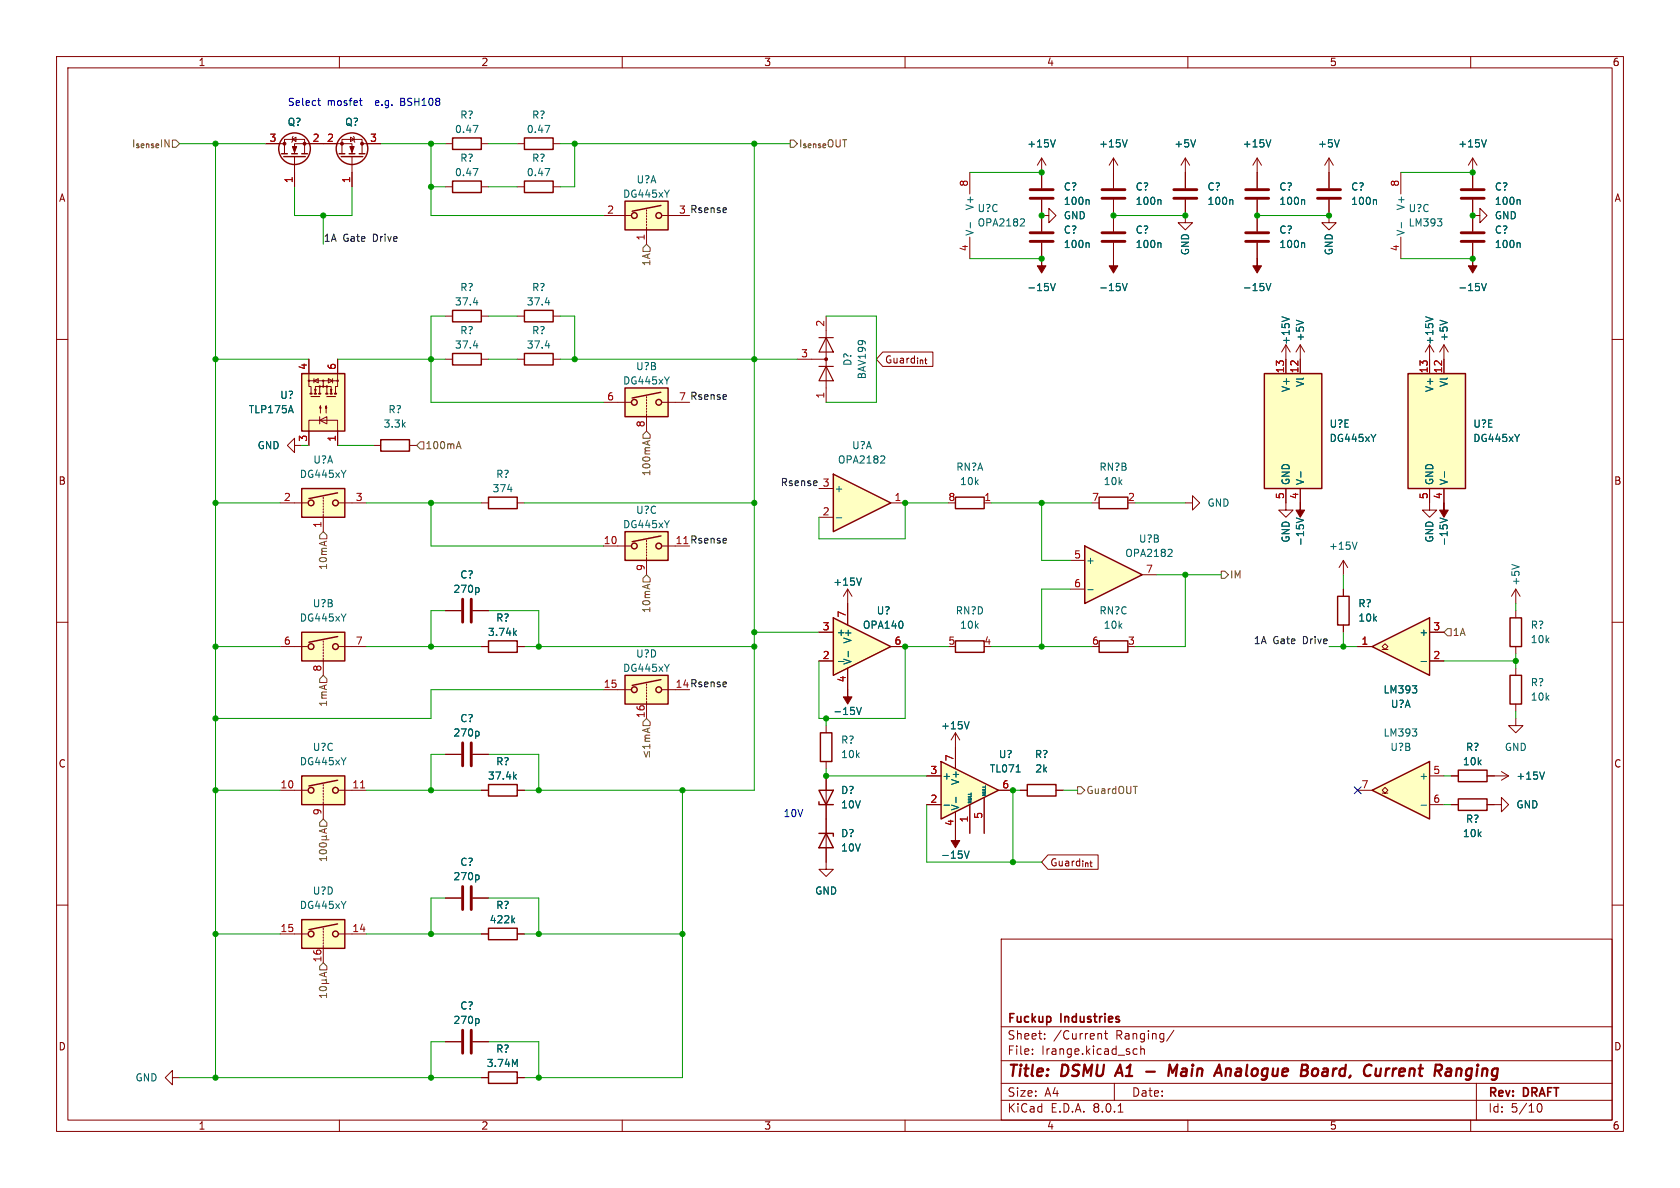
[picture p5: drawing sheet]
<svg xmlns="http://www.w3.org/2000/svg" width="297mm" height="210mm" viewBox="0 0 297 210" stroke-linecap="round" stroke-linejoin="round" font-family="sans-serif">
<g fill="none" stroke="#840000" stroke-width=".18">
<path d="M10 10h277v190h-277zM12 12h273v186h-273zM60 10v2M110 10v2M160 10v2M210 10v2M260 10v2M10 60h2M285 60h2M10 110h2M285 110h2M10 160h2"/>
<path d="M285 160h2M177 166h108v32h-108zM60 198v2M110 198v2M160 198v2M177 194.5h108M177 191.5h108M177 187.5h108M177 181.5h108M182.5 186.3v.1M182.5 185.5v.1M184.7 183.6v.1"/>
<path d="M184.7 182.8v.1M194.3 182.7l.4 .1v.1v.8M195.2 182.7h.6M195.5 182.2v1.3l.3 .2M197 191.5v3M197.7 196.6h.8M200.5 186.3h.5M200.5 185.5h.5M201.7 185.5l.2-.1 .3 .1 .1 .9M201.7 184.9v1.5M207.5 182.1l-1.3 2M210 198v2"/>
<path d="M260 198v2M261 191.5v6.5M271.7 195.7l.2-.5 .2-.1a.8 .8 0 0 1 .5 .7 .8 .8 0 0 1-.5 .8l-.2-.1-.2-.5"/>
</g>
<path d="M198 188.2l-.9 2M202.6 189.4h1.6M206.5 190.2l.3-2 .5 1.4 .8-1.4-.2 2M216.8 188.9l-.2 1.3M217.4 188.9l-.6 .2M232.1 189.1a.52 .52 0 0 1 .5-.2 .52 .52 0 0 1 .4 .4v.5a.55 .55 0 0 1-.6 .4 .55 .55 0 0 1-.5-.4zM244 190l-.3 .2M244.1 188.9l-.1 1.3M245.1 188.9l-.2 1.3M245.5 188.9l-.5 .4M257.5 189.1a.49 .49 0 0 1 .9 .1l-.1 1M257.6 188.9l-.2 1.3" fill="none" stroke="#840000" stroke-width=".4"/>
<path d="M110.5 119.4h7.6v5.1h-7.6z" fill="#ffffc2"/>
<g fill="none" stroke="#840000" stroke-width=".25">
<path d="M110.5 119.4h7.6v5.1h-7.6zM116.8 120.1l-5 1.1"/>
<circle cx="112.1" cy="121.9" r=".51"/>
<circle cx="116.5" cy="121.9" r=".51"/>
</g>
<path d="M252.7 61l-.7 1.2M252.7 61v2.5M252.7 61l.8 1.2M106.7 121.9h4.8M114.3 120.9v.3M114.3 121.4v.3M114.3 121.9v.3M114.3 122.4v.3M114.3 122.9v.3M114.3 123.4v.3M114.3 124v3M117.1 121.9h2.3" fill="none" stroke="#840000" stroke-width=".18"/>
<path d="M252 56l1.3 .4M118.3 117.4l-.4 .7" fill="none" stroke="#006464" stroke-width=".18"/>
<path d="M248.9 66h10.2v20.4h-10.2z" fill="#ffffc2"/>
<path d="M248.9 66h10.2v20.4h-10.2zM86.4 113.3h5v2h-5zM236.5 105.4h2v5.1h-2zM86.4 138.7h5v2h-5zM86.4 164.1h5v2h-5z" fill="none" stroke="#840000" stroke-width=".25"/>
<g fill="none" stroke="#840000" stroke-width=".18">
<path d="M252.7 63.5v2.5M255.3 61v5M255.3 61l-.8 1.2M255.3 61l.7 1.2M209.5 88.9h1.3v-1.3l1.3 1.3-1.3 1.3v-1.3M237.5 99.1l-.8 1.2M237.5 99.1v2.5M237.5 99.1l.8 1.2M252.7 86.4v3.8h1.3l-1.3 1.2-1.2-1.2h1.2M255.3 86.4v2.5M78.7 108h2.8M83.6 108h2.8"/>
<path d="M85.1 114.3h1.3M91.4 114.3h1.3M237.5 104.1v1.3M237.5 110.5v1.3M268 104.1l-.8 1.3M268 104.1v2.6M268 104.1l.7 1.3M85.1 139.7h1.3M91.4 139.7h1.3M78.7 158.8h2.8M83.6 158.8h2.8M85.1 165.1h1.3"/>
<path d="M91.4 165.1h1.3M78.7 184.2h2.8M83.6 184.2h2.8"/>
</g>
<g fill="none" stroke="#006464" stroke-width=".18">
<path d="M254.6 56.6l1.2 .4M268.6 76.8l-.4 .6M239.9 95.8l-.4 1.3M254.6 91.6l1.2 .4-1.2 .4M255.4 83.4v1M267.3 99.8l1.2 .4M84.5 103.9l.2 .2v.4l-.2 .2M90.9 111.9l.4 .4M91.3 111.5l-.5 .5M90.9 137.3l.4 .4M91.3 136.9l-.5 .5M84.5 154.7l.2 .2v.4l-.2 .2"/>
<path d="M90.6 162.7l.4 .4M91 162.3l-.5 .5M84.5 180.1l.2 .2v.4l-.2 .2"/>
</g>
<path d="M81.8 105.9v4.1M83.3 105.9v4.1M81.8 156.7v4.1M83.3 156.7v4.1M81.8 182.1v4.1M83.3 182.1v4.1" fill="none" stroke="#840000" stroke-width=".51"/>
<path d="M255.3 88.9v1.3h.7l-.7 1.2-.8-1.2h.8z" fill="#840000" stroke="#840000" stroke-width=".18"/>
<path d="M53.3 162.6h7.7v5h-7.7z" fill="#ffffc2"/>
<g fill="none" stroke="#840000" stroke-width=".25">
<path d="M53.3 162.6h7.7v5h-7.7zM59.7 163.3l-5.1 1"/>
<circle cx="55" cy="165.1" r=".51"/>
<circle cx="59.3" cy="165.1" r=".51"/>
</g>
<g fill="none" stroke="#840000" stroke-width=".18">
<path d="M222.2 27.9l-.7 1.3M222.2 27.9v2.6M222.2 27.9l.8 1.3M234.9 27.9v5.4M234.9 35.3v2.8M234.9 27.9l-.7 1.3M234.9 27.9l.8 1.3M247.6 30.5v3.8M260.3 38.1v2.8M247.6 41.9v3.8M260.3 42.9v2.8M78.7 133.4h2.8"/>
<path d="M83.6 133.4h2.8M49.5 165.1h4.9M57.1 164.1v.2M57.1 164.6v.2M57.1 165.1v.3M57.1 165.6v.3M57.1 166.1v.3M57.1 166.6v.3M57.1 167.1v3.1M59.9 165.1h4.9"/>
</g>
<path d="M224.7 24.7l-.5 1.3M236.8 24.7l-.5 1.3M243.2 35.3l.1 .2v.6M247.7 39.3v1M254.1 38.7h.8l-.4 .5M254.8 39.3v.5M261.9 50.1l.4 1.3 .5-1.3M268.6 42.9l.1 .2v.7M84.5 129.3l.2 .2v.4l-.2 .2M61.2 159.3l-.5 .7" fill="none" stroke="#006464" stroke-width=".18"/>
<path d="M232.9 35.1h4.1M232.9 33.5h4.1M258.3 42.7h4.1M258.3 41.1h4.1M81.8 131.3v4.1M83.3 131.3v4.1" fill="none" stroke="#840000" stroke-width=".51"/>
<path d="M260.3 45.7v1.3h.8l-.8 1.3-.7-1.3h.7z" fill="#840000" stroke="#840000" stroke-width=".18"/>
<path d="M110.5 94h7.6v5.1h-7.6z" fill="#ffffc2"/>
<g fill="none" stroke="#840000" stroke-width=".25">
<path d="M80 54.9h5.1v2h-5.1zM80 62.5h5.1v2h-5.1zM86.4 87.9h5v2h-5zM110.5 94h7.6v5.1h-7.6zM116.8 94.7l-5 1.1"/>
<circle cx="112.1" cy="96.5" r=".51"/>
<circle cx="116.5" cy="96.5" r=".51"/>
</g>
<g fill="none" stroke="#840000" stroke-width=".18">
<path d="M222.2 38.1v2.8M260.3 35.3v2.8h1.3v-1.3l1.3 1.3-1.3 1.3v-1.3M260.3 27.9l-.7 1.3M260.3 27.9v5.4M260.3 27.9l.8 1.3M78.7 55.9h1.3M85.1 55.9h1.3M222.2 42.9v2.8M78.7 63.5h1.3M85.1 63.5h1.3M85.1 88.9h1.3M91.4 88.9h1.3"/>
<path d="M106.7 96.5h4.8M114.3 95.5v.3M114.3 96v.3M114.3 96.5v.3M114.3 97v.3M114.3 97.5v.3M114.3 98v.3M114.3 98.6v3M117.1 96.5h2.3M264.2 137.2h2.5M265.4 136.4l1.3 .8M266.7 137.2l-1.3 .7"/>
</g>
<path d="M262.8 24.7l-.5 1.3M268.6 35.3l.1 .2v.6M83.7 53.5h.8M230.5 42.9l.1 .2v.7M83.7 61.1h.8M89.7 86.5h.8M118.3 92l-.4 .7M151.4 125l.5 1.3 .4-1.3M273 136.5l-.4 1.2" fill="none" stroke="#006464" stroke-width=".18"/>
<path d="M258.3 35.1h4.1M258.3 33.5h4.1M220.2 42.7h4.1M220.2 41.1h4.1" fill="none" stroke="#840000" stroke-width=".51"/>
<path d="M149.9 121.9v1.3h.7l-.7 1.3-.8-1.3h.8z" fill="#840000" stroke="#840000" stroke-width=".18"/>
<path d="M242.6 114.3l10.1-5.1v10.2z" fill="#ffffc2"/>
<path d="M242.6 114.3l10.1-5.1v10.2z" fill="none" stroke="#840000" stroke-width=".25"/>
<path d="M240 114.3h2.6M244.3 114.8h.6l-.6-.5 .6-.5 .5 .5-.5 .5h.5M252.7 116.8h2.6M252.7 111.8h2.6" fill="none" stroke="#840000" stroke-width=".18"/>
<path d="M251.2 116.9h1M249.7 121.2h.8l-.5 .5M250.4 121.8v.6" fill="none" stroke="#006464" stroke-width=".18"/>
<path d="M242.6 139.7l10.1-5.1v10.2z" fill="#ffffc2"/>
<path d="M181.6 138.7h5.1v2h-5.1zM242.6 139.7l10.1-5.1v10.2z" fill="none" stroke="#840000" stroke-width=".25"/>
<path d="M180.3 139.7h1.3M186.7 139.7h1.3M240 139.7h2.6M252.7 137.2h2.6M244.3 140.2h.6l-.6-.5 .6-.5 .5 .5-.5 .5h.5M252.7 142.2h2.6" fill="none" stroke="#840000" stroke-width=".18"/>
<path d="M249.7 128.8h.8l-.5 .5M250.4 129.5v.5M251.2 142.3h1" fill="none" stroke="#006464" stroke-width=".18"/>
<path d="M147.3 109.2l10.2 5.1-10.2 5.1z" fill="#ffffc2"/>
<path d="M147.3 109.2l10.2 5.1-10.2 5.1zM194.3 113.3h5.1v2h-5.1z" fill="none" stroke="#840000" stroke-width=".25"/>
<path d="M144.8 116.8h2.5M144.8 111.8h2.5M149.9 106.7v3.8M149.9 118.1v3.8M157.5 114.3h2.5" fill="none" stroke="#840000" stroke-width=".18"/>
<path d="M148.2 116.9h1M150 115.1v1" fill="none" stroke="#006464" stroke-width=".18"/>
<path d="M191.8 96.5l10.1 5.1-10.1 5.1z" fill="#ffffc2"/>
<path d="M191.8 96.5l10.1 5.1-10.1 5.1zM168.9 113.3h5.1v2h-5.1zM267 119.4h2v5.1h-2zM267 109.2h2v5.1h-2zM144.8 139.7h2.5l-1.3 2.5zM145 129.5h2.1v5.1h-2.1zM257.8 136.1h5.1v2.1h-5.1zM144.8 147.3h2.5v.5M144.8 141.7v.5h2.5M146 147.3l1.3 2.6h-2.5zM257.8 141.2h5.1v2.1h-5.1zM86.4 189.5h5v2h-5z" fill="none" stroke="#840000" stroke-width=".25"/>
<g fill="none" stroke="#840000" stroke-width=".18">
<path d="M234.9 38.1v1.3h1.3l-1.3 1.2-1.2-1.2h1.2M189.2 99.1h2.6M149.9 104.1l-.8 1.3M149.9 104.1v2.6M149.9 104.1l.7 1.3M189.2 104.1h2.6M201.9 101.6h2.6M268 108v1.2M268 114.3v1.3M268 118.1v1.3M146 137.2v16.5h1.3l-1.3 1.2-1.2-1.2h1.2M146 128.3v1.2"/>
<path d="M146 134.6v1.3M256.5 137.2h1.3M262.9 137.2h1.3M268 127v1.3h1.2l-1.2 1.2-1.3-1.2h1.3M268 124.5v1.2M256.5 142.2h1.3M262.9 142.2h2.5v1.3l1.3-1.3-1.3-1.2v1.2M30.5 190.5v-1.3l-1.3 1.3 1.3 1.3v-1.3h1.2M85.1 190.5h1.3M91.4 190.5h1.3"/>
</g>
<path d="M207 97.1l.2 .2v.3l-.8 .8h.8M152.3 102.2l-.4 1.2M192.3 104.2h1M170.5 150.4l.4 1.3 .4-1.3M91 188.2l.4-.9v1.2" fill="none" stroke="#006464" stroke-width=".18"/>
<path d="M168.9 147.3v1.3h.8l-.8 1.3-.8-1.3h.8z" fill="#840000" stroke="#840000" stroke-width=".18"/>
<path d="M166.4 134.6l10.1 5.1-10.1 5.1z" fill="#ffffc2"/>
<path d="M166.4 134.6l10.1 5.1-10.1 5.1z" fill="none" stroke="#840000" stroke-width=".25"/>
<path d="M229.9 61l-.8 1.2M229.9 61v2.5M229.9 61l.7 1.2M163.8 137.2h2.6M168.9 129.5v6.4M168.9 129.5l-.8 1.3M168.9 129.5l.8 1.3M176.5 139.7h2.6M163.8 142.2h2.6M168.9 143.5v3.8M171.4 142.2v5.1M174 141v6.3" fill="none" stroke="#840000" stroke-width=".18"/>
<g fill="none" stroke="#006464" stroke-width=".18">
<path d="M229.2 56.6l1.2 .4M229.2 91.6l1.2 .4-1.2 .4M171.3 127.6l-.4 1.2M173.7 139.8h.4M173.7 139.6h.5M173.7 139.1h.5M179.6 136.5h.8M166.9 142.3h1M169 140.9v1M171.2 141.6h.5l-.5 .3h.5M171.2 141.4h.4M171.2 141.1h.4"/>
<path d="M171.2 140.8h.5M171.2 140.4h.5M173.7 140.3h.5l-.5 .3h.5M173.7 140.1h.4"/>
</g>
<path d="M229.9 88.9v1.3h.7l-.7 1.2-.8-1.2h.8z" fill="#840000" stroke="#840000" stroke-width=".18"/>
<path d="M53.3 137.2h7.7v5h-7.7z" fill="#ffffc2"/>
<g fill="none" stroke="#840000" stroke-width=".25">
<path d="M53.3 137.2h7.7v5h-7.7zM59.7 137.9l-5.1 1"/>
<circle cx="55" cy="139.7" r=".51"/>
<circle cx="59.3" cy="139.7" r=".51"/>
</g>
<path d="M49.5 139.7h4.9M57.1 138.7v.2M57.1 139.2v.2M57.1 139.7v.3M59.9 139.7h4.9M57.1 140.2v.3M57.1 140.7v.3M57.1 141.2v.3M57.1 141.7v3.1" fill="none" stroke="#840000" stroke-width=".18"/>
<path d="M63.7 139.3h.8" fill="none" stroke="#a90000" stroke-width=".18"/>
<path d="M61.2 133.9l-.5 .7" fill="none" stroke="#006464" stroke-width=".18"/>
<path d="M223.5 66h10.2v20.4h-10.2z" fill="#ffffc2"/>
<path d="M223.5 66h10.2v20.4h-10.2z" fill="none" stroke="#840000" stroke-width=".25"/>
<path d="M227.3 61v5M227.3 61l-.7 1.2M227.3 61l.8 1.2M229.9 63.5v2.5M227.3 86.4v3.8h1.3l-1.3 1.2-1.2-1.2h1.2M229.9 86.4v2.5" fill="none" stroke="#840000" stroke-width=".18"/>
<path d="M226.6 56l1.3 .4M243.2 76.8l-.4 .6M230 83.4v1" fill="none" stroke="#006464" stroke-width=".18"/>
<path d="M53.3 111.8h7.7v5h-7.7z" fill="#ffffc2"/>
<g fill="none" stroke="#840000" stroke-width=".25">
<path d="M53.3 111.8h7.7v5h-7.7zM59.7 112.5l-5.1 1"/>
<circle cx="55" cy="114.3" r=".51"/>
<circle cx="59.3" cy="114.3" r=".51"/>
</g>
<path d="M49.5 114.3h4.9M57.1 113.3v.2M57.1 113.8v.2M57.1 114.3v.3M57.1 114.8v.3M57.1 115.3v.3M57.1 115.8v.3M57.1 116.3v3.1M59.9 114.3h4.9" fill="none" stroke="#840000" stroke-width=".18"/>
<path d="M61.2 108.5l-.5 .7" fill="none" stroke="#006464" stroke-width=".18"/>
<path d="M110.5 68.6h7.6v5.1h-7.6z" fill="#ffffc2"/>
<g fill="none" stroke="#840000" stroke-width=".25">
<path d="M110.5 68.6h7.6v5.1h-7.6zM116.8 69.3l-5 1.1"/>
<circle cx="112.1" cy="71.1" r=".51"/>
<circle cx="116.5" cy="71.1" r=".51"/>
</g>
<path d="M146 55.9v15.2M106.7 71.1h4.8M114.3 70.1v.3M114.3 70.6v.3M114.3 71.1v.3M114.3 71.6v.3M114.3 72.1v.3M114.3 72.6v.3M114.3 73.2v3M117.1 71.1h4.8M141 63.5h5" fill="none" stroke="#840000" stroke-width=".18"/>
<path d="M118.3 66.6l-.4 .7" fill="none" stroke="#006464" stroke-width=".18"/>
<path d="M144.8 59.7h2.5M146 59.7l1.3 2.5h-2.5zM144.8 64.8h2.5M146 64.8l1.3 2.5h-2.5z" fill="none" stroke="#840000" stroke-width=".2"/>
<circle cx="146" cy="63.5" r=".25" fill="#840000" stroke="#840000" stroke-width=".18"/>
<path d="M110.5 35.6h7.6v5h-7.6z" fill="#ffffc2"/>
<g fill="none" stroke="#840000" stroke-width=".25">
<path d="M92.7 32h5.1v2h-5.1zM92.7 24.4h5.1v2h-5.1zM110.5 35.6h7.6v5h-7.6zM116.8 36.3l-5 1"/>
<circle cx="112.1" cy="38.1" r=".51"/>
<circle cx="116.5" cy="38.1" r=".51"/>
</g>
<g fill="none" stroke="#840000" stroke-width=".18">
<path d="M91.4 33h1.3M91.4 25.4h1.3M97.8 33h1.3M97.8 25.4h1.3M106.7 38.1h4.8M114.3 37.1v.2M114.3 37.6v.2M114.3 38.1v.3M114.3 38.6v.3M114.3 39.1v.3M114.3 39.6v.3M117.1 38.1h4.8"/>
<path d="M196.8 27.9l-.7 1.3M196.8 27.9v5.4M196.8 35.3v5.6M196.8 27.9l.8 1.3M114.3 40.1v3.1M196.8 42.9v2.8"/>
</g>
<path d="M96.3 29.8h.9l-.6 1.3M96.3 22.2h.9l-.6 1.2M118.3 33.6l-.4 .7M199.3 24.7l-.5 1.3M205.1 35.3l.1 .2v.6M205.1 42.9l.1 .2v.7" fill="none" stroke="#006464" stroke-width=".18"/>
<path d="M194.8 35.1h4.1M194.8 33.5h4.1M194.8 42.7h4.1M194.8 41.1h4.1" fill="none" stroke="#840000" stroke-width=".51"/>
<path d="M53.3 86.4h7.7v5h-7.7z" fill="#ffffc2"/>
<g fill="none" stroke="#840000" stroke-width=".25">
<path d="M53.3 86.4h7.7v5h-7.7zM59.7 87.1l-5.1 1"/>
<circle cx="55" cy="88.9" r=".51"/>
<circle cx="59.3" cy="88.9" r=".51"/>
</g>
<path d="M52.1 78.7v-1.2l-1.3 1.2 1.3 1.3v-1.3h1.2M49.5 88.9h4.9M57.1 87.9v.2M57.1 88.4v.2M57.1 88.9v.3M57.1 89.4v.3M57.1 89.9v.3M57.1 90.4v.3M57.1 90.9v3.1M59.9 88.9h4.9" fill="none" stroke="#840000" stroke-width=".18"/>
<path d="M61.2 83.1l-.5 .7" fill="none" stroke="#006464" stroke-width=".18"/>
<path d="M53.3 66h7.7v10.2h-7.7z" fill="#ffffc2"/>
<g fill="none" stroke="#840000" stroke-width=".25">
<path d="M49.8 27.2h1M50.2 27.7h3.8M51.6 27.2h1M53.3 27.2h1.1M59.9 27.2h1.1M60.3 27.7h3.8M61.7 27.2h1M63.5 27.2h1M53.3 66h7.7v10.2h-7.7zM67.3 77.7h5.1v2.1h-5.1z"/>
<circle cx="52.1" cy="26.3" r="2.79"/>
<circle cx="62.2" cy="26.3" r="2.79"/>
</g>
<g fill="none" stroke="#840000" stroke-width=".18">
<path d="M47 25.4h3.3M50.3 27.2v-2.6h3.5v2.6M51.7 24.6l.6-.3v.7zM51.8 24.1l-.1 .2v.7l-.1 .1M52.1 27.2v-1.8h10.1v1.8M52.1 27.7v5.3M60.5 27.2v-2.6h3.5v2.6M62 24.3l.6 .3-.6 .4zM62.2 27.7v5.3M62.5 24.1l.1 .2v.7l.1 .1M64 25.4h3.3M171.4 30.5v3.8"/>
<path d="M184.1 38.1h1.3v-1.3l1.3 1.3-1.3 1.3v-1.3M184.1 27.9l-.7 1.3M184.1 27.9v5.4M184.1 35.3v5.6M184.1 27.9l.8 1.3M222.2 30.5v2.8M222.2 35.3v2.8M171.4 41.9v3.8M184.1 42.9v2.8M54.6 78.7v-4.4h5.1v4.4M54.6 63.5v4.8h.4v1.2M54.6 67.3h5.1"/>
<path d="M55.5 67.3l.8-.4v.8zM55.5 66.9v.8M55.6 68.8h.3l-.1 .5zM56.5 68.3h-.7v1.2M56.5 74.3l1.3-.6v1.2zM56.5 69.5v-1.2h1.3v1.2M56.5 73.7v1.2M56.6 71.8l.2 .3h-.3l.1-.3v1.2M57.1 67.3v1M57.7 71.8l.1 .3h-.3l.2-.3v1.2M57.8 68.3h.7v1.2M58 66.9l.8 .4-.8 .4z"/>
<path d="M58.4 68.8h.3l-.2 .5zM58.8 66.9v.8M59.7 63.5v4.8h-.4v1.2M66 78.7h1.3M72.4 78.7h1.3"/>
<circle cx="54.6" cy="67.3" r=".13"/>
<circle cx="56.5" cy="68.3" r=".13"/>
<circle cx="57.1" cy="67.3" r=".13"/>
<circle cx="57.1" cy="68.3" r=".13"/>
<circle cx="57.8" cy="68.3" r=".13"/>
<circle cx="59.7" cy="67.3" r=".13"/>
</g>
<path d="M55 70.1h1.5M57.8 70.1h1.5" fill="none" stroke="#840000" stroke-width=".2"/>
<path d="M54.9 69.6h.2M55.6 69.6h.3M56.4 69.6h.2M57.7 69.6h.2M58.4 69.6h.3M59.2 69.6h.2" fill="none" stroke="#840000" stroke-width=".36"/>
<path d="M182.1 35.1h4.1M182.1 33.5h4.1M220.2 35.1h4.1M220.2 33.5h4.1M182.1 42.7h4.1M182.1 41.1h4.1" fill="none" stroke="#840000" stroke-width=".51"/>
<path d="M171.5 39.3v1M180.9 38.7l.2 .2v.3l-.8 .7h.8M186.6 24.7l-.5 1.3M192.4 35.3l.1 .2v.6M230.5 35.3l.1 .2v.6M185.7 50.1l.4 1.3 .5-1.3M192.4 42.9l.1 .2v.7M198.4 50.1l.4 1.3 .5-1.3" fill="none" stroke="#006464" stroke-width=".18"/>
<g fill="#840000" stroke="#840000" stroke-width=".18">
<path d="M51.7 25.9h.8l-.4 1z"/>
<path d="M184.1 45.7v1.3h.8l-.8 1.3-.7-1.3h.7z"/>
<path d="M196.8 45.7v1.3h.8l-.8 1.3-.7-1.3h.7z"/>
<path d="M61.8 25.9h.8l-.4 1z"/>
<circle cx="53.8" cy="25.4" r=".25"/>
<circle cx="50.3" cy="25.4" r=".25"/>
<circle cx="60.5" cy="25.4" r=".25"/>
<circle cx="64" cy="25.4" r=".25"/>
</g>
<path d="M147.3 83.8l10.2 5.1-10.2 5.1z" fill="#ffffc2"/>
<path d="M80 24.4h5.1v2h-5.1zM80 32h5.1v2h-5.1zM92.7 54.9h5.1v2h-5.1zM92.7 62.5h5.1v2h-5.1zM147.3 83.8l10.2 5.1-10.2 5.1zM168.9 87.9h5.1v2h-5.1zM194.3 87.9h5.1v2h-5.1z" fill="none" stroke="#840000" stroke-width=".25"/>
<g fill="none" stroke="#840000" stroke-width=".18">
<path d="M47 25.4h2.5M52.1 30.5v2.5M54.6 25.4h5.1M62.2 30.5v2.5M64.8 25.4h2.5M78.7 25.4h1.3M78.7 33h1.3M85.1 25.4h1.3M85.1 33h1.3M184.1 30.5v2.8M184.1 35.3v5.6M196.8 30.5v2.8"/>
<path d="M196.8 35.3v5.6M209.5 35.3v4.1h1.3l-1.3 1.2-1.2-1.2h1.2M209.5 27.9l-.7 1.3M209.5 27.9v5.4M209.5 27.9l.8 1.3M222.2 30.5v2.8M222.2 35.3v5.6M234.9 30.5v2.8M234.9 35.3v2.8M260.3 30.5v2.8M260.3 35.3v5.6M91.4 55.9h1.3"/>
<path d="M97.8 55.9h1.3M184.1 42.9v2.8M196.8 42.9v2.8M222.2 42.9v2.8M260.3 42.9v2.8M54.6 63.5v2.5M54.6 76.2v2.5M59.7 63.5v2.5M59.7 76.2v2.5M91.4 63.5h1.3M97.8 63.5h1.3M156.1 62.2h8.8v2.6h-8.8l-1.2-1.3z"/>
<path d="M227.3 63.5v2.5M229.9 63.5v2.5M252.7 63.5v2.5M255.3 63.5v2.5M144.8 91.4h2.5M144.8 86.4h2.5M157.5 88.9h2.5M174 88.9h1.3M227.3 86.4v2.5M229.9 86.4v2.5M252.7 86.4v2.5M255.3 86.4v2.5"/>
<path d="M78.7 108h2.8M83.6 108h2.8M85.1 114.3h1.3M91.4 114.3h1.3M144.8 116.8h2.5M144.8 111.8h2.5M149.9 106.7v3.8M149.9 118.1v3.8M157.5 114.3h2.5M237.5 104.1v1.3M237.5 110.5v1.3M240 114.3h2.6"/>
<path d="M252.7 116.8h2.6M252.7 111.8h2.6M78.7 133.4h2.8M83.6 133.4h2.8M85.1 139.7h1.3M91.4 139.7h1.3M146 137.2v2.5M163.8 137.2h2.6M168.9 132.1v3.8M176.5 139.7h2.6M180.3 139.7h1.3M186.7 139.7h1.3"/>
<path d="M256.5 137.2h1.3M262.9 137.2h1.3M78.7 158.8h2.8M83.6 158.8h2.8M146 142.2v5.1M146 149.9v2.5M163.8 142.2h2.6M168.9 143.5v3.8M171.4 142.2v5.1M174 141v6.3M185.3 151.1h8.8v2.6h-8.8l-1.2-1.3zM256.5 142.2h1.3"/>
<path d="M262.9 142.2h1.3M85.1 165.1h1.3M91.4 165.1h1.3M78.7 184.2h2.8M83.6 184.2h2.8M85.1 190.5h1.3M91.4 190.5h1.3"/>
</g>
<g fill="none" stroke="#006464" stroke-width=".18">
<path d="M83.6 22.2h.9l-.6 1.2M83.6 29.8h.9l-.6 1.3M186.6 24.7l-.5 1.3M192.4 35.3l.1 .2v.6M199.3 24.7l-.5 1.3M205.1 35.3l.1 .2v.6M211.4 24.7l-.5 1.3M217.8 35.3l.1 .2v.6M224.7 24.7l-.5 1.3M230.5 35.3l.1 .2v.6M236.8 24.7l-.5 1.3M243.2 35.3l.1 .2v.6"/>
<path d="M262.8 24.7l-.5 1.3M268.6 35.3l.1 .2v.6M96.4 53.5h.8M185.7 50.1l.4 1.3 .5-1.3M192.4 42.9l.1 .2v.7M198.4 50.1l.4 1.3 .5-1.3M205.1 42.9l.1 .2v.7M223.8 50.1l.4 1.3 .5-1.3M226.6 56l1.3 .4M229.2 56.6l1.2 .4M230.5 42.9l.1 .2v.7M252 56l1.3 .4"/>
<path d="M254.6 56.6l1.2 .4M261.9 50.1l.4 1.3 .5-1.3M268.6 42.9l.1 .2v.7M96.4 61.1h.8M243.2 76.8l-.4 .6M268.6 76.8l-.4 .6M147.8 91.5h1M156.2 80.6l.2 .2v.3l-.8 .8h.8M229.2 91.6l1.2 .4-1.2 .4M230 83.4v1M254.6 91.6l1.2 .4-1.2 .4M255.4 83.4v1"/>
<path d="M84.5 103.9l.2 .2v.4l-.2 .2M90.9 111.9l.4 .4M91.3 111.5l-.5 .5M148.2 116.9h1M150 115.1v1M152.3 102.2l-.4 1.2M251.2 116.9h1M84.5 129.3l.2 .2v.4l-.2 .2M90.9 137.3l.4 .4M91.3 136.9l-.5 .5M151.4 125l.5 1.3 .4-1.3M171.3 127.6l-.4 1.2"/>
<path d="M173.7 139.8h.4M173.7 139.6h.5M173.7 139.1h.5M179.6 136.5h.8M249.7 121.2h.8l-.5 .5M250.4 121.8v.6M273 136.5l-.4 1.2M84.5 154.7l.2 .2v.4l-.2 .2M166.9 142.3h1M169 140.9v1M170.5 150.4l.4 1.3 .4-1.3M171.2 141.6h.5l-.5 .3h.5"/>
<path d="M171.2 141.4h.4M171.2 141.1h.4M171.2 140.8h.5M171.2 140.4h.5M173.7 140.3h.5l-.5 .3h.5M173.7 140.1h.4M90.6 162.7l.4 .4M91 162.3l-.5 .5M84.5 180.1l.2 .2v.4l-.2 .2M91 188.2l.4-.9v1.2"/>
</g>
<path d="M207.5 35.1h4.1M207.5 33.5h4.1" fill="none" stroke="#840000" stroke-width=".51"/>
<path d="M222.2 45.7v1.3h.8l-.8 1.3-.7-1.3h.7z" fill="#840000" stroke="#840000" stroke-width=".18"/>
<g fill="none" stroke="#725600" stroke-width=".18">
<path d="M139.7 24.8h.6l.7 .6-.7 .6h-.6zM114.3 43.2l.6 .6v.7h-1.2v-.7zM74.3 78.1h.6v1.3h-.6l-.6-.7zM80.8 79h.6M81.1 78l.4 1.3M113.7 76.8l.6-.6 .6 .6v.7h-1.2zM114.5 78v.6M114.9 77.9l-1.3 .4M57.1 94l.7 .6v.7h-1.3v-.7zM114.3 101.6l.6 .6v.7h-1.2v-.7zM215.9 101h.6l.7 .6-.7 .6h-.6zM255.9 111.1h.6v1.3h-.6l-.6-.6z"/>
<path d="M56.5 120l.6-.6 .7 .6v.7h-1.3zM113.7 127.6l.6-.6 .6 .6v.7h-1.2zM113.9 132.9l.3 .9 .4-.9M114 131h.9M114.2 130.5l-.2 .2 .2 .3M114.2 130.5h.7M114.5 128.8v.6M114.8 132.9v.9M114.9 131.6v.7M114.9 131.9h-1.3l.4 .4M114.9 130h-.8l-.1 .3 .2 .2M114.9 128.7l-1.3 .4 1.3 .4"/>
<path d="M190.5 139.1h.6l.7 .6-.7 .6h-.6zM56.5 149.2a.75 .75 0 0 1 1.2 .2 .72 .72 0 0 1-1.2-.1zM56.5 150.4a.75 .75 0 0 1 1.2 .2 .72 .72 0 0 1-1.2-.1zM56.9 148.5h1.3M56.9 147.9h.6M57.1 144.8l.7 .6v.7h-1.3v-.7zM57.4 146.6v.6M57.5 147.9l.2 .1v.3l-.2 .2M57.7 151.4v.7M57.7 151.8h-1.2l.3 .3M57.7 147.7l-.2 .2M57.7 146.5l-1.2 .4 1.2 .4"/>
<path d="M56.5 174.6a.75 .75 0 0 1 1.2 .2 .72 .72 0 0 1-1.2-.1zM56.9 173.9h1.3M56.9 173.3h.6M57.1 170.2l.7 .6v.7h-1.3v-.7zM57.4 172v.6M57.5 173.3l.2 .1v.3l-.2 .2M57.7 175.6v.7M57.7 176h-1.2l.3 .3M57.7 173.1l-.2 .2M57.7 171.9l-1.2 .4 1.2 .4"/>
</g>
<path d="M56.2 17.8h.4M56.3 17.4v1.1l.3 .1M63.5 17.8h.5M63.7 18.5l.3 .1" fill="none" stroke="#0000c2" stroke-width=".18"/>
<g fill="none" stroke="#009600" stroke-width=".18">
<path d="M31.7 25.4h15.3M38.1 25.4v165.1M52.1 33v5.1h10.1v-5.1M57.1 38.1v5.1M67.3 25.4h11.4M76.2 25.4v12.7h30.5M76.2 33h2.5M86.4 25.4h5M86.4 33h5M99.1 25.4h40.6M101.6 25.4v7.6h-2.5M133.3 25.4v114.3h-40.6"/>
<path d="M171.4 30.5h12.7M196.8 38.1h12.7M222.2 38.1h12.7M247.6 30.5h12.7M78.7 55.9h-2.5v15.2h30.5M86.4 55.9h5M99.1 55.9h2.5v7.6M146 55.9h8.9v15.2h-8.9M171.4 45.7h12.7M247.6 45.7h12.7M38.1 63.5h16.5M53.3 78.7h1.3"/>
<path d="M59.7 63.5h19M59.7 78.7h6.3M86.4 63.5h5M99.1 63.5h41.9M38.1 88.9h11.4M64.8 88.9h20.3M76.2 88.9v7.6h30.5M92.7 88.9h40.6M167.6 88.9h-7.6v6.4h-15.2v-3.9M175.3 88.9h17.7M184.1 88.9v10.2h5.1M200.7 88.9h8.8"/>
<path d="M38.1 114.3h11.4M64.8 114.3h20.3M78.7 108h-2.5v6.3M86.4 108h8.8v6.3M92.7 114.3h40.6M133.3 111.8h11.5M167.6 114.3h-7.6v12.7h-15.2v-10.2M175.3 114.3h17.7M189.2 104.1h-5.1v10.2M204.5 101.6h11.4M209.5 101.6v12.7h-8.8M234.9 114.3h5.1"/>
<path d="M237.5 101.6v2.5M237.5 111.8v2.5M255.3 116.8h12.7M268 106.7v1.3M268 115.6v2.5M38.1 139.7h11.4M64.8 139.7h20.3M78.7 133.4h-2.5v6.3M86.4 133.4h8.8v6.3M106.7 121.9h-30.5v5.1h-38.1M120.6 139.7v50.8h-27.9M146 135.9v1.3h17.8"/>
<path d="M146 127v1.3M180.3 139.7h-1.2v12.7M188 139.7h2.5M255.3 137.2h1.2M268 125.7v1.3M78.7 158.8h-2.5v6.3M86.4 158.8h8.8v6.3M163.8 142.2v10.2h20.3M255.3 142.2h1.2M38.1 165.1h11.4M64.8 165.1h20.3M92.7 165.1h27.9"/>
<path d="M31.7 190.5h53.4M78.7 184.2h-2.5v6.3M86.4 184.2h8.8v6.3"/>
</g>
<path d="M239.4 139.1l1.2 1.2M240.6 139.1l-1.2 1.2" fill="none" stroke="#000084" stroke-width=".18"/>
<g fill="#009600" stroke="#009600" stroke-width=".18">
<circle cx="57.1" cy="38.1" r=".46"/>
<circle cx="38.1" cy="25.4" r=".46"/>
<circle cx="38.1" cy="114.3" r=".46"/>
<circle cx="38.1" cy="63.5" r=".46"/>
<circle cx="38.1" cy="88.9" r=".46"/>
<circle cx="101.6" cy="25.4" r=".46"/>
<circle cx="101.6" cy="63.5" r=".46"/>
<circle cx="76.2" cy="33" r=".46"/>
<circle cx="76.2" cy="25.4" r=".46"/>
<circle cx="76.2" cy="88.9" r=".46"/>
<circle cx="76.2" cy="63.5" r=".46"/>
<circle cx="120.6" cy="139.7" r=".46"/>
<circle cx="95.2" cy="139.7" r=".46"/>
<circle cx="95.2" cy="165.1" r=".46"/>
<circle cx="120.6" cy="165.1" r=".46"/>
<circle cx="76.2" cy="114.3" r=".46"/>
<circle cx="95.2" cy="114.3" r=".46"/>
<circle cx="95.2" cy="190.5" r=".46"/>
<circle cx="76.2" cy="139.7" r=".46"/>
<circle cx="38.1" cy="165.1" r=".46"/>
<circle cx="38.1" cy="139.7" r=".46"/>
<circle cx="38.1" cy="127" r=".46"/>
<circle cx="76.2" cy="165.1" r=".46"/>
<circle cx="76.2" cy="190.5" r=".46"/>
<circle cx="38.1" cy="190.5" r=".46"/>
<circle cx="268" cy="116.8" r=".46"/>
<circle cx="184.1" cy="114.3" r=".46"/>
<circle cx="237.5" cy="114.3" r=".46"/>
<circle cx="133.3" cy="114.3" r=".46"/>
<circle cx="133.3" cy="111.8" r=".46"/>
<circle cx="179.1" cy="152.4" r=".46"/>
<circle cx="146" cy="137.2" r=".46"/>
<circle cx="146" cy="127" r=".46"/>
<circle cx="160" cy="114.3" r=".46"/>
<circle cx="179.1" cy="139.7" r=".46"/>
<circle cx="209.5" cy="101.6" r=".46"/>
<circle cx="234.9" cy="38.1" r=".46"/>
<circle cx="260.3" cy="45.7" r=".46"/>
<circle cx="260.3" cy="38.1" r=".46"/>
<circle cx="260.3" cy="30.5" r=".46"/>
<circle cx="222.2" cy="38.1" r=".46"/>
<circle cx="209.5" cy="38.1" r=".46"/>
<circle cx="184.1" cy="88.9" r=".46"/>
<circle cx="160" cy="88.9" r=".46"/>
<circle cx="196.8" cy="38.1" r=".46"/>
<circle cx="133.3" cy="63.5" r=".46"/>
<circle cx="133.3" cy="25.4" r=".46"/>
<circle cx="184.1" cy="38.1" r=".46"/>
<circle cx="184.1" cy="30.5" r=".46"/>
<circle cx="184.1" cy="45.7" r=".46"/>
<circle cx="133.3" cy="88.9" r=".46"/>
</g>
<g font-size="2.8" fill="#840000">
<text x="178" y="190.9">Title:</text>
<text x="187.7" y="190.9">DSMU</text>
<text x="198.3" y="190.9">A1</text>
<text x="209" y="190.9">Main</text>
<text x="218.2" y="190.9">Analogue</text>
<text x="234" y="190.9">Board,</text>
<text x="246" y="190.9">Current</text>
<text x="259.3" y="190.9">Ranging</text>
</g>
<g font-size="2.1" fill="#840000">
<text x="178" y="184">Sheet:</text>
<text x="178" y="181.2">Fuckup</text>
<text x="186.2" y="184">/Current</text>
<text x="187.6" y="181.2">Industries</text>
<text x="197.3" y="184">Ranging/</text>
<text x="178" y="186.7">File:</text>
<text x="184.1" y="186.7">Irange.kicad_sch</text>
<text x="178" y="196.9">KiCad</text>
<text x="178" y="194.1">Size:</text>
<text x="184.7" y="194.1">A4</text>
<text x="185.7" y="196.9">E.D.A.</text>
<text x="193.3" y="196.9">8.0.1</text>
<text x="200" y="194.1">Date:</text>
<text x="263" y="194.3">Rev:</text>
<text x="263" y="196.9">Id:</text>
<text x="267.1" y="196.9">5/10</text>
<text x="269.4" y="194.3">DRAFT</text>
</g>
<g font-size="1.8" fill="#840000">
<text x="35" y="11.9">1</text>
<text x="85" y="11.9">2</text>
<text x="135" y="11.9">3</text>
<text x="185" y="11.9">4</text>
<text x="235" y="11.9">5</text>
<text x="285" y="11.9">6</text>
<text x="10.3" y="35.9">A</text>
<text x="285.3" y="35.9">A</text>
<text x="156.4" y="64.5">Guard_{int}</text>
<text x="10.3" y="85.9">B</text>
<text x="285.3" y="85.9">B</text>
<text x="10.3" y="135.9">C</text>
<text x="285.3" y="135.9">C</text>
<text x="185.6" y="153.4">Guard_{int}</text>
<text x="10.3" y="185.9">D</text>
<text x="285.3" y="185.9">D</text>
<text x="35" y="199.9">1</text>
<text x="85" y="199.9">2</text>
<text x="135" y="199.9">3</text>
<text x="185" y="199.9">4</text>
<text x="235" y="199.9">5</text>
<text x="285" y="199.9">6</text>
</g>
<g font-size="1.8" fill="#006464">
<text x="50.8" y="22.5">Q?</text>
<text x="60.9" y="22.5">Q?</text>
<text x="80.3" y="23.7">0.47</text>
<text x="81.3" y="21.2">R?</text>
<text x="93" y="23.7">0.47</text>
<text x="94" y="21.2">R?</text>
<text x="81.3" y="28.8">R?</text>
<text x="94" y="28.8">R?</text>
<text x="181.5" y="26.3">+15V</text>
<text x="194.2" y="26.3">+15V</text>
<text x="207.5" y="26.3">+5V</text>
<text x="219.6" y="26.3">+15V</text>
<text x="232.9" y="26.3">+5V</text>
<text x="257.7" y="26.3">+15V</text>
<text x="80.3" y="31.3">0.47</text>
<text x="93" y="31.3">0.47</text>
<text x="110.1" y="35.2">DG445xY</text>
<text x="112.4" y="32.6">U?A</text>
<text x="188" y="33.9">C?</text>
<text x="200.7" y="33.9">C?</text>
<text x="213.4" y="33.9">C?</text>
<text x="226.1" y="33.9">C?</text>
<text x="238.8" y="33.9">C?</text>
<text x="264.2" y="33.9">C?</text>
<text x="172.3" y="41.8" transform="rotate(-90 172.3 41.8)">V-</text>
<text x="172.3" y="37.3" transform="rotate(-90 172.3 37.3)">V+</text>
<text x="172.7" y="37.7">U?C</text>
<text x="172.7" y="40.2">OPA2182</text>
<text x="188" y="39">GND</text>
<text x="188" y="36.4">100n</text>
<text x="188" y="41.5">C?</text>
<text x="200.7" y="36.4">100n</text>
<text x="200.7" y="41.5">C?</text>
<text x="213.4" y="36.4">100n</text>
<text x="226.1" y="36.4">100n</text>
<text x="226.1" y="41.5">C?</text>
<text x="238.8" y="36.4">100n</text>
<text x="248.5" y="41.8" transform="rotate(-90 248.5 41.8)">V-</text>
<text x="248.5" y="37.3" transform="rotate(-90 248.5 37.3)">V+</text>
<text x="248.9" y="37.7">U?C</text>
<text x="248.9" y="40.2">LM393</text>
<text x="264.2" y="41.5">C?</text>
<text x="264.2" y="39">GND</text>
<text x="264.2" y="36.4">100n</text>
<text x="188" y="44">100n</text>
<text x="200.7" y="44">100n</text>
<text x="210.4" y="45.2" transform="rotate(-90 210.4 45.2)">GND</text>
<text x="226.1" y="44">100n</text>
<text x="235.8" y="45.2" transform="rotate(-90 235.8 45.2)">GND</text>
<text x="264.2" y="44">100n</text>
<text x="81.3" y="51.7">R?</text>
<text x="94" y="51.7">R?</text>
<text x="181.5" y="51.7">-15V</text>
<text x="194.2" y="51.7">-15V</text>
<text x="219.6" y="51.7">-15V</text>
<text x="257.7" y="51.7">-15V</text>
<text x="80.3" y="54.2">37.4</text>
<text x="81.3" y="59.3">R?</text>
<text x="93" y="54.2">37.4</text>
<text x="94" y="59.3">R?</text>
<text x="80.3" y="61.8">37.4</text>
<text x="93" y="61.8">37.4</text>
<text x="112.4" y="65.6">U?B</text>
<text x="150.7" y="64.8" transform="rotate(-90 150.7 64.8)">D?</text>
<text x="228.2" y="61.1" transform="rotate(-90 228.2 61.1)">+15V</text>
<text x="230.7" y="60.5" transform="rotate(-90 230.7 60.5)">+5V</text>
<text x="253.6" y="61.1" transform="rotate(-90 253.6 61.1)">+15V</text>
<text x="256.1" y="60.5" transform="rotate(-90 256.1 60.5)">+5V</text>
<text x="49.4" y="70.7">U?</text>
<text x="110.1" y="68.2">DG445xY</text>
<text x="153.3" y="67.1" transform="rotate(-90 153.3 67.1)">BAV199</text>
<text x="228.2" y="69.4" transform="rotate(-90 228.2 69.4)">V+</text>
<text x="230.7" y="68.5" transform="rotate(-90 230.7 68.5)">Vl</text>
<text x="253.6" y="69.4" transform="rotate(-90 253.6 69.4)">V+</text>
<text x="256.1" y="68.5" transform="rotate(-90 256.1 68.5)">Vl</text>
<text x="43.9" y="73.3">TLP175A</text>
<text x="67.7" y="75.8">3.3k</text>
<text x="68.6" y="73.3">R?</text>
<text x="235" y="75.8">U?E</text>
<text x="260.4" y="75.8">U?E</text>
<text x="45.4" y="79.6">GND</text>
<text x="55.3" y="82.1">U?A</text>
<text x="148" y="82.1">OPA2182</text>
<text x="150.5" y="79.6">U?A</text>
<text x="169" y="83.4">RN?A</text>
<text x="194.3" y="83.4">RN?B</text>
<text x="235" y="78.3">DG445xY</text>
<text x="260.4" y="78.3">DG445xY</text>
<text x="52.9" y="84.7">DG445xY</text>
<text x="87" y="87.2">374</text>
<text x="87.6" y="84.7">R?</text>
<text x="147.4" y="87.2">+</text>
<text x="169.6" y="86">10k</text>
<text x="195" y="86">10k</text>
<text x="213.4" y="89.8">GND</text>
<text x="228.2" y="85.9" transform="rotate(-90 228.2 85.9)">GND</text>
<text x="230.7" y="85.9" transform="rotate(-90 230.7 85.9)">V-</text>
<text x="253.6" y="85.9" transform="rotate(-90 253.6 85.9)">GND</text>
<text x="256.1" y="85.9" transform="rotate(-90 256.1 85.9)">V-</text>
<text x="110.1" y="93.6">DG445xY</text>
<text x="112.4" y="91">U?C</text>
<text x="191.9" y="99.9">+</text>
<text x="198.8" y="98.7">OPA2182</text>
<text x="201.3" y="96.1">U?B</text>
<text x="228.2" y="96" transform="rotate(-90 228.2 96)">GND</text>
<text x="230.7" y="96.6" transform="rotate(-90 230.7 96.6)">-15V</text>
<text x="234.8" y="97.4">+15V</text>
<text x="253.6" y="96" transform="rotate(-90 253.6 96)">GND</text>
<text x="256.1" y="96.6" transform="rotate(-90 256.1 96.6)">-15V</text>
<text x="55.2" y="107.5">U?B</text>
<text x="80.1" y="105">270p</text>
<text x="81.3" y="102.5">C?</text>
<text x="147.2" y="103.7">+15V</text>
<text x="240" y="107.5">R?</text>
<text x="268.8" y="103.6" transform="rotate(-90 268.8 103.6)">+5V</text>
<text x="52.9" y="110.1">DG445xY</text>
<text x="86.2" y="112.6">3.74k</text>
<text x="87.6" y="110.1">R?</text>
<text x="147.8" y="112.6">+</text>
<text x="150.7" y="113.9" transform="rotate(-90 150.7 113.9)">V+</text>
<text x="152.4" y="111.4">OPA140</text>
<text x="154.9" y="108.8">U?</text>
<text x="168.9" y="108.8">RN?D</text>
<text x="169.6" y="111.4">10k</text>
<text x="194.3" y="108.8">RN?C</text>
<text x="195" y="111.4">10k</text>
<text x="240" y="110.1">10k</text>
<text x="250.8" y="112.6">+</text>
<text x="270.5" y="111.4">R?</text>
<text x="270.5" y="113.9">10k</text>
<text x="110.1" y="119">DG445xY</text>
<text x="112.4" y="116.4">U?D</text>
<text x="150.7" y="117.6" transform="rotate(-90 150.7 117.6)">V-</text>
<text x="244.5" y="122.8">LM393</text>
<text x="245.8" y="125.3">U?A</text>
<text x="270.5" y="121.5">R?</text>
<text x="270.5" y="124.1">10k</text>
<text x="80.1" y="130.4">270p</text>
<text x="81.3" y="127.9">C?</text>
<text x="147.2" y="126.6">-15V</text>
<text x="148.6" y="131.7">R?</text>
<text x="166.3" y="129.1">+15V</text>
<text x="244.5" y="130.4">LM393</text>
<text x="52.9" y="135.5">DG445xY</text>
<text x="55.2" y="132.9">U?C</text>
<text x="87.6" y="135.5">R?</text>
<text x="148.6" y="134.2">10k</text>
<text x="174.9" y="136.8">TL071</text>
<text x="176.5" y="134.2">U?</text>
<text x="182.9" y="134.2">R?</text>
<text x="182.9" y="136.8">2k</text>
<text x="245.7" y="132.9">U?B</text>
<text x="258.5" y="135.5">10k</text>
<text x="259.1" y="132.9">R?</text>
<text x="265.9" y="132.9">GND</text>
<text x="86.2" y="138">37.4k</text>
<text x="148.6" y="140.6">D?</text>
<text x="148.6" y="143.1">10V</text>
<text x="166.5" y="138">+</text>
<text x="169.8" y="143.4" transform="rotate(-90 169.8 143.4)">V-</text>
<text x="169.8" y="138.9" transform="rotate(-90 169.8 138.9)">V+</text>
<text x="250.8" y="138">+</text>
<text x="268" y="138">+15V</text>
<text x="268" y="143.1">GND</text>
<text x="148.6" y="148.2">D?</text>
<text x="258.5" y="148.2">10k</text>
<text x="259.1" y="145.6">R?</text>
<text x="80.1" y="155.8">270p</text>
<text x="81.3" y="153.3">C?</text>
<text x="148.6" y="150.7">10V</text>
<text x="166.3" y="152">-15V</text>
<text x="52.9" y="160.9">DG445xY</text>
<text x="55.2" y="158.3">U?D</text>
<text x="87.6" y="160.9">R?</text>
<text x="144" y="158.3">GND</text>
<text x="86.5" y="163.4">422k</text>
<text x="81.3" y="178.7">C?</text>
<text x="80.1" y="181.2">270p</text>
<text x="23.9" y="191.4">GND</text>
<text x="86" y="188.8">3.74M</text>
<text x="87.6" y="186.3">R?</text>
</g>
<g font-size="1.8" fill="#0000c2">
<text x="50.8" y="18.8">Select</text>
<text x="57.8" y="18.8">mosfet</text>
<text x="66" y="18.8">e.g.</text>
<text x="70.7" y="18.8">BSH108</text>
<text x="138.4" y="144.5">10V</text>
</g>
<g font-size="1.8" fill="#725600">
<text x="23.2" y="26.3">I_{sense}IN</text>
<text x="141.2" y="26.3">I_{sense}OUT</text>
<text x="115.2" y="47.1" transform="rotate(-90 115.2 47.1)">1A</text>
<text x="75.1" y="79.6">100mA</text>
<text x="115.2" y="84.3" transform="rotate(-90 115.2 84.3)">100mA</text>
<text x="58" y="100.8" transform="rotate(-90 58 100.8)">10mA</text>
<text x="217.4" y="102.5">IM</text>
<text x="115.2" y="108.5" transform="rotate(-90 115.2 108.5)">10mA</text>
<text x="256.7" y="112.6">1A</text>
<text x="58" y="125" transform="rotate(-90 58 125)">1mA</text>
<text x="192" y="140.6">GuardOUT</text>
</g>
<g font-size="1.8" fill="#a90000">
<text x="47.6" y="25.1">3</text>
<text x="55.2" y="25.1">2</text>
<text x="57.7" y="25.1">2</text>
<text x="65.3" y="25.1">3</text>
<text x="51.8" y="32.5" transform="rotate(-90 51.8 32.5)">1</text>
<text x="62" y="32.5" transform="rotate(-90 62 32.5)">1</text>
<text x="171.2" y="33.1" transform="rotate(-90 171.2 33.1)">8</text>
<text x="247.4" y="33.1" transform="rotate(-90 247.4 33.1)">8</text>
<text x="107.2" y="37.8">2</text>
<text x="114" y="42.6" transform="rotate(-90 114 42.6)">1</text>
<text x="171.2" y="44.5" transform="rotate(-90 171.2 44.5)">4</text>
<text x="247.4" y="44.5" transform="rotate(-90 247.4 44.5)">4</text>
<text x="145.8" y="57.9" transform="rotate(-90 145.8 57.9)">2</text>
<text x="54.4" y="65.5" transform="rotate(-90 54.4 65.5)">4</text>
<text x="59.4" y="65.5" transform="rotate(-90 59.4 65.5)">6</text>
<text x="141.5" y="63.2">3</text>
<text x="107.2" y="70.9">6</text>
<text x="145.8" y="70.6" transform="rotate(-90 145.8 70.6)">1</text>
<text x="227.1" y="66.1" transform="rotate(-90 227.1 66.1)">13</text>
<text x="229.6" y="66.1" transform="rotate(-90 229.6 66.1)">12</text>
<text x="252.5" y="66.1" transform="rotate(-90 252.5 66.1)">13</text>
<text x="255" y="66.1" transform="rotate(-90 255 66.1)">12</text>
<text x="114" y="75.6" transform="rotate(-90 114 75.6)">8</text>
<text x="54.4" y="78.2" transform="rotate(-90 54.4 78.2)">3</text>
<text x="59.4" y="78.2" transform="rotate(-90 59.4 78.2)">1</text>
<text x="50.1" y="88.6">2</text>
<text x="62.8" y="88.6">3</text>
<text x="145.3" y="86.1">3</text>
<text x="158" y="88.6">1</text>
<text x="167.6" y="88.6">8</text>
<text x="173.9" y="88.6">1</text>
<text x="193" y="88.6">7</text>
<text x="199.3" y="88.6">2</text>
<text x="227.1" y="88.3" transform="rotate(-90 227.1 88.3)">5</text>
<text x="229.6" y="88.3" transform="rotate(-90 229.6 88.3)">4</text>
<text x="252.5" y="88.3" transform="rotate(-90 252.5 88.3)">5</text>
<text x="255" y="88.3" transform="rotate(-90 255 88.3)">4</text>
<text x="56.9" y="93.4" transform="rotate(-90 56.9 93.4)">1</text>
<text x="145.3" y="91.2">2</text>
<text x="106.6" y="96.3">10</text>
<text x="114" y="101" transform="rotate(-90 114 101)">9</text>
<text x="189.8" y="98.8">5</text>
<text x="202.5" y="101.3">7</text>
<text x="189.8" y="103.9">6</text>
<text x="145.3" y="111.5">3</text>
<text x="149.6" y="109.3" transform="rotate(-90 149.6 109.3)">7</text>
<text x="253.3" y="111.5">3</text>
<text x="50.1" y="114">6</text>
<text x="56.9" y="118.8" transform="rotate(-90 56.9 118.8)">8</text>
<text x="62.8" y="114">7</text>
<text x="145.3" y="116.6">2</text>
<text x="158" y="114">6</text>
<text x="167.6" y="114">5</text>
<text x="173.9" y="114">4</text>
<text x="193" y="114">6</text>
<text x="199.3" y="114">3</text>
<text x="240.6" y="114">1</text>
<text x="253.3" y="116.6">2</text>
<text x="106.6" y="121.7">15</text>
<text x="149.6" y="120.7" transform="rotate(-90 149.6 120.7)">4</text>
<text x="114" y="127" transform="rotate(-90 114 127)">16</text>
<text x="164.4" y="136.9">3</text>
<text x="168.7" y="134.7" transform="rotate(-90 168.7 134.7)">7</text>
<text x="253.3" y="136.9">5</text>
<text x="49.5" y="139.4">10</text>
<text x="62.2" y="139.4">11</text>
<text x="164.4" y="142">2</text>
<text x="177.1" y="139.4">6</text>
<text x="240.6" y="139.4">7</text>
<text x="253.3" y="142">6</text>
<text x="56.9" y="144.2" transform="rotate(-90 56.9 144.2)">9</text>
<text x="168.7" y="146.1" transform="rotate(-90 168.7 146.1)">4</text>
<text x="171.2" y="145.5" transform="rotate(-90 171.2 145.5)">1</text>
<text x="173.7" y="144.9" transform="rotate(-90 173.7 144.9)">5</text>
<text x="49.5" y="164.8">15</text>
<text x="62.2" y="164.8">14</text>
<text x="56.9" y="170.2" transform="rotate(-90 56.9 170.2)">16</text>
</g>
<g font-size="1.8" fill="#0f0f0f">
<text x="119.9" y="37.8">3 Rsense</text>
<text x="57.1" y="42.8">1A</text>
<text x="60.6" y="42.8">Gate</text>
<text x="66" y="42.8">Drive</text>
<text x="119.9" y="70.9">7 Rsense</text>
<text x="137.9" y="86">Rsense</text>
<text x="119.3" y="96.3">11 Rsense</text>
<text x="221.6" y="114">1A</text>
<text x="225" y="114">Gate</text>
<text x="230.4" y="114">Drive</text>
<text x="119.3" y="121.7">14 Rsense</text>
</g>
<g font-size=".7" fill="#006464">
<text x="171.9" y="142.1" transform="rotate(-90 171.9 142.1)">NULL</text>
<text x="174.5" y="140.8" transform="rotate(-90 174.5 140.8)">NULL</text>
</g>
</svg>
